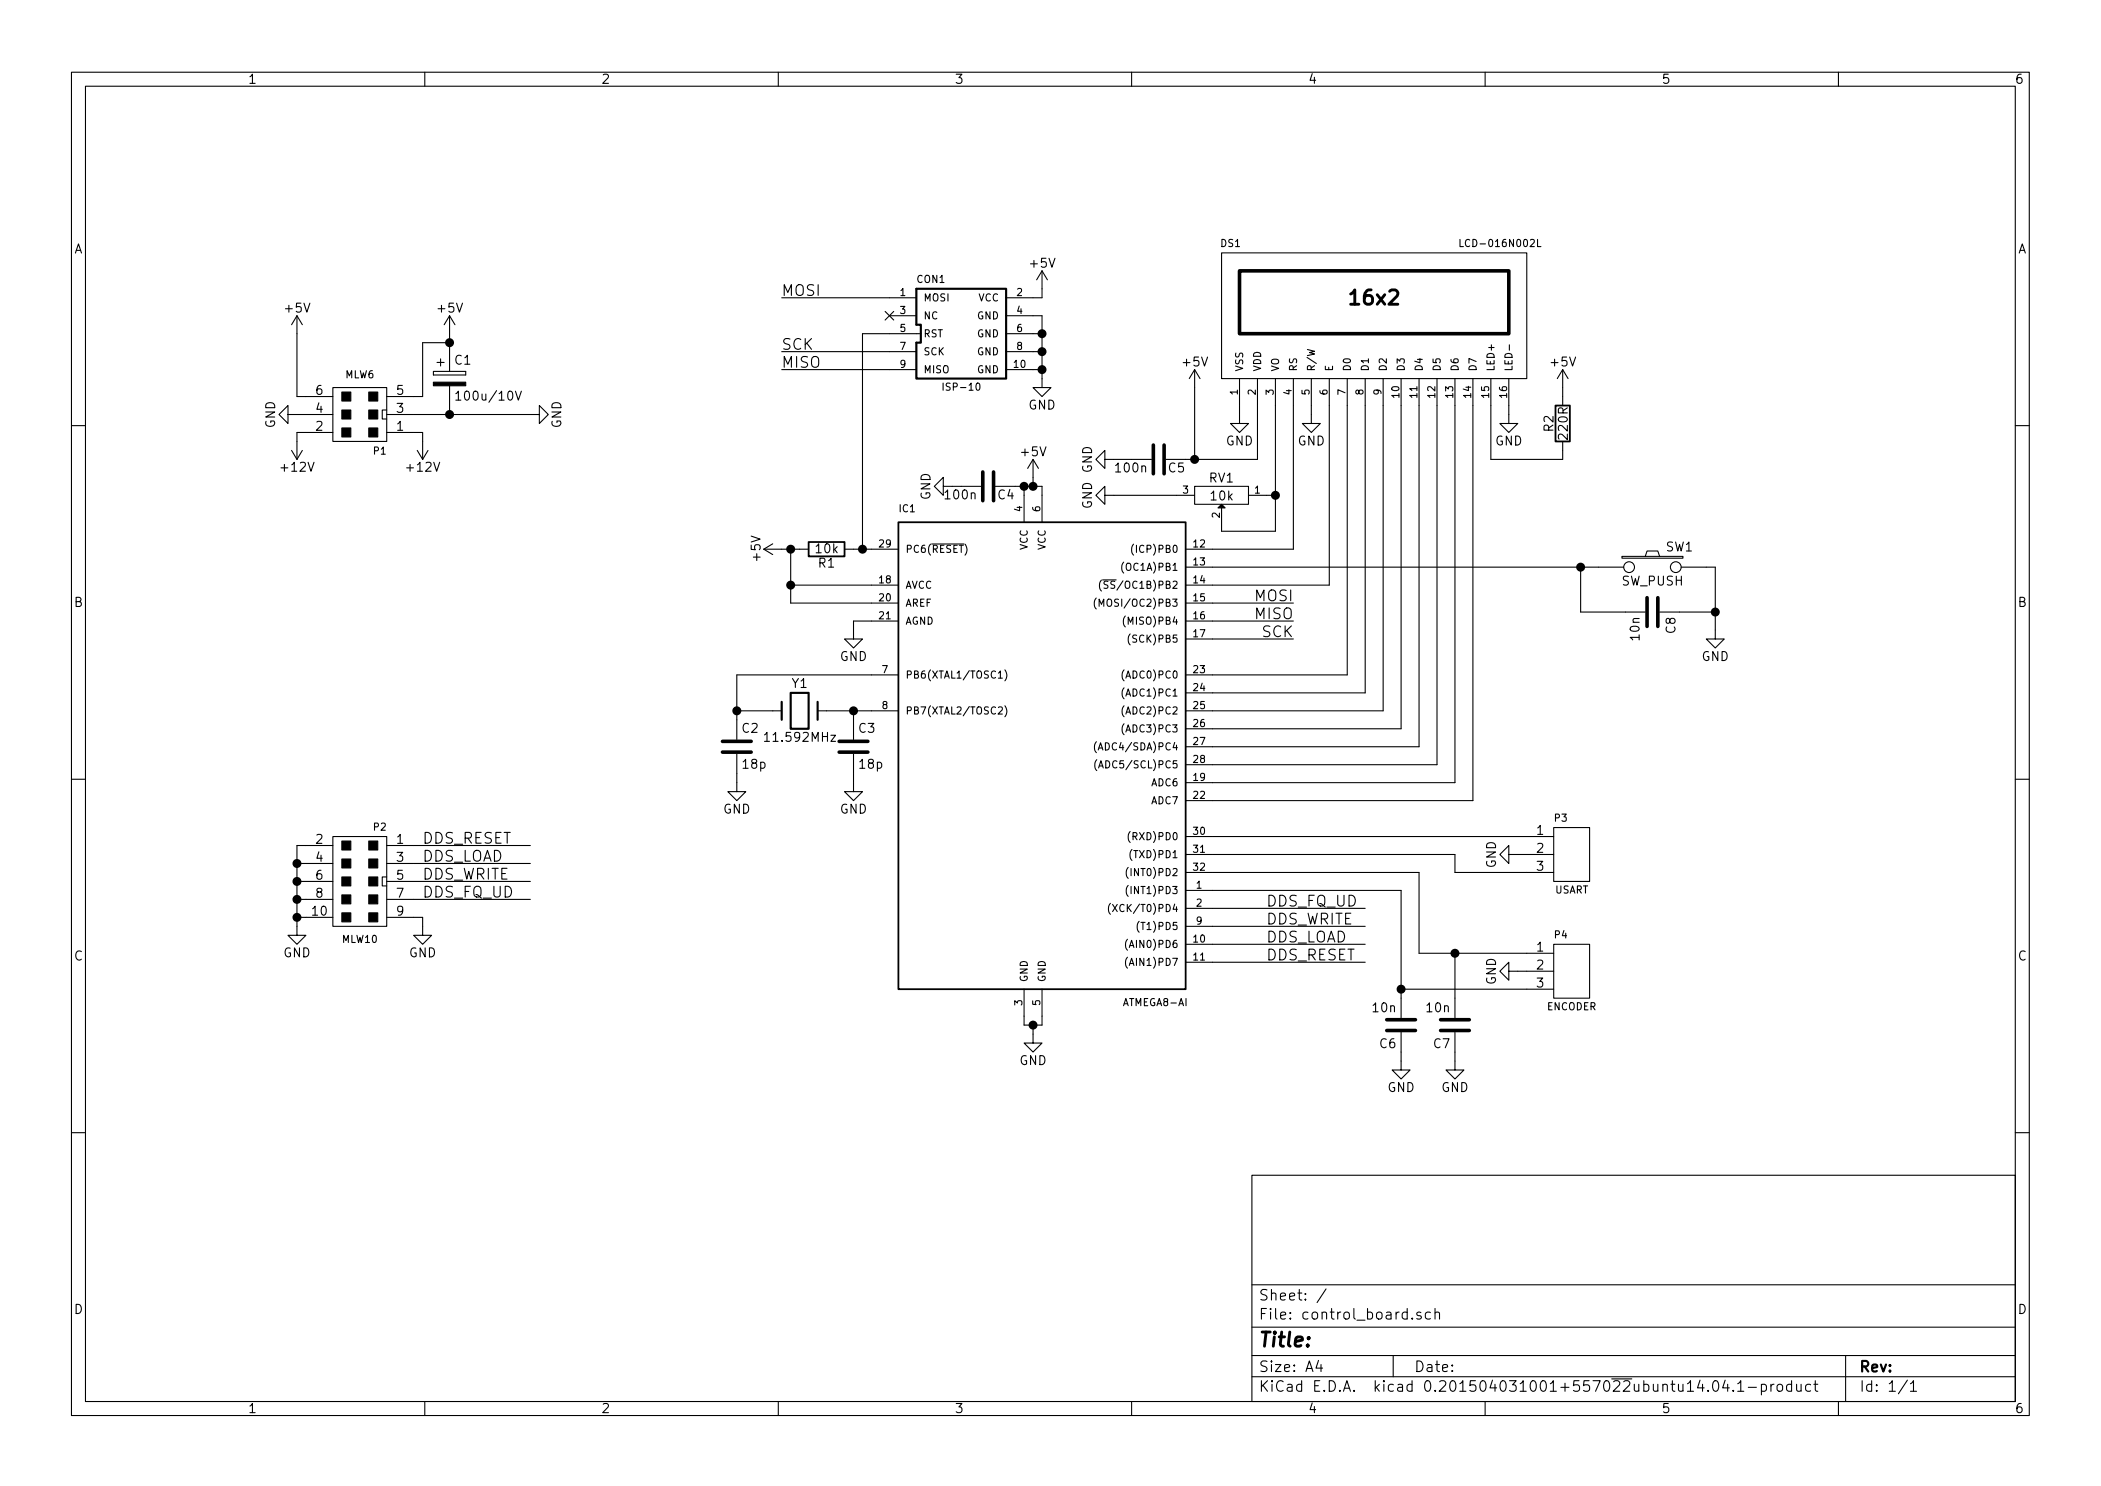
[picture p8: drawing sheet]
<svg xmlns="http://www.w3.org/2000/svg" width="297mm" height="210mm" viewBox="0 0 297 210" stroke-linecap="round" stroke-linejoin="round" font-family="sans-serif">
<g fill="none" stroke="#000" stroke-width=".15">
<path d="M10.1 10.2h276.8v189.8h-276.8zM12.1 12.2h272.8v185.9h-272.8zM60 10.2v2M110 10.2v2M160 10.2v2M209.9 10.2v2M259.9 10.2v2M147.3 38.3v3.8h-5.1M147.3 38.3l-.8 1.2M147.3 38.3l.8 1.2M172.7 35.7h43.1v17.8h-43.1zM206.4 33.8v1h.5"/>
<path d="M217.3 33.8v1h.5M40.7 58.6v-1.3l-1.3 1.3 1.3 1.2v-1.2h6.4M42 44.6v11.4h5.1M42 44.6l-.8 1.3M42 44.6l.7 1.3M47.1 54.8h7.6v7.6h-7.6zM54.7 57.9h-.7v1.3h.7M54.7 58.6h21.5v-1.3l1.3 1.3-1.3 1.2v-1.2M61.3 52.5v.5zM61.3 53h4.5zM61.3 52.5h4.5zM61.8 51.2h1z"/>
<path d="M62.3 50.7v1zM63.6 48.4h-3.9v7.6h-5M63.6 44.6l-.8 1.3M63.6 44.6v7.9M63.6 54.5v4.1M63.6 44.6l.7 1.3M64.4 55.6l.4-.3v1.2M64.4 56.5h.8M65.8 52.5v.5zM72.9 55.3l.4 1.2 .4-1.2M110.5 42.1h19M110.5 49.7h19"/>
<path d="M110.5 52.2h19M125.1 44l1.2 1.2M125.7 44.6h3.8M126.3 44l-1.2 1.2M130.2 47.2h-8.3v30.4M133.3 54.1v1.1M138.1 54.2l.2-.1a.58 .58 0 0 1-.1 1.1 .71 .71 0 0 1-.1-1zM142.2 44.6h5.1v10.2h1.3l-1.3 1.2-1.3-1.2h1.3M142.2 47.2h5.1M142.2 49.7h5.1M142.2 52.2h5.1M168.9 52.2l-.8 1.3"/>
<path d="M168.9 52.2v12.7M168.9 52.2l.7 1.3M175.2 53.5v6.3h1.3l-1.3 1.3-1.2-1.3h1.2M177.8 53.5v11.4h-10.2M180.3 53.5v21.6h-7.6v-3.3M182.8 53.5v24.1h-15.2M185.4 53.5v6.3h1.2l-1.2 1.3-1.3-1.3h1.3M187.9 53.5v29.2h-20.3M190.4 53.5v41.9h-22.8M193 53.5v44.4h-25.4M195.5 53.5v47h-27.9M198.1 53.5v49.5h-30.5"/>
<path d="M200.6 53.5v52h-33M203.1 53.5v54.6h-35.5M205.7 53.5v57.1h-38.1M208.2 53.5v59.6h-40.6M210.8 53.5v11.4h10.1v-2.5M213.3 53.5v6.3h1.3l-1.3 1.3-1.3-1.3h1.3M213.4 48.7v.8M220.9 52.2v5.1M220.9 52.2l-.8 1.3M220.9 52.2l.8 1.3M10.1 60.2h2M41.2 63.7l.8 1.2"/>
<path d="M42.7 63.7l-.7 1.2M47.1 61.1h-5.1v3.8M54.7 61.1h5v3.8M59 63.7l.7 1.2M60.5 63.7l-.8 1.2M108 77.6h6.3M108 77.6l1.2 .8M109.2 76.9l-1.2 .7M111.8 77.6v7.6h15.2M119.4 77.6h7.6M131.7 76.9h4.6M133.3 68.7v-1.2l-1.2 1.2 1.2 1.3v-1.3h1.3"/>
<path d="M135.9 68.7h2.8M143.5 68.7h3.8v5.1M144.8 68.7v5.1M146 64.9l-.7 1.3M146 64.9v3.8M146 64.9l.8 1.3M156.2 70v-1.3l-1.3 1.3 1.3 1.3v-1.3h12.7M156.2 64.9v-1.2l-1.3 1.2 1.3 1.3v-1.3h1.3M158.9 79.4a1.2 1.2 0 0 0 0 1.6M160 64.9h2.8M160.2 76.9a1.2 1.2 0 0 0 0 1.6M168.9 68.7h7.6v2.6h-7.6z"/>
<path d="M176.5 70h3.8M229.3 78.6h8.6v.3h-8.6zM232.6 78.6l.2-.7h1.6l.2 .7M284.9 60.2h2M111.8 82.7h15.2M127 87.8h-6.3v2.5h1.2l-1.2 1.3-1.3-1.3h1.3M127 95.4h-22.8v9.1M141.1 100l.4-.1 .2 .1v.2l-.6 .7h.6M141.1 95.8h.6M142 94.7a1.2 1.2 0 0 1 0 1.5M142 99.7a1.2 1.2 0 0 1 0 1.6M155 84.5a1.2 1.2 0 0 0 0 1.6"/>
<path d="M155.4 85.7v-1l.3 .7 .3-.7v1M155.7 82a1.2 1.2 0 0 0 0 1.5M155.9 82h1.9M156.6 82.2l-.4-.1-.1 .2v.3l.5 .2v.2l-.2 .1h-.3M158.9 94.7a1.2 1.2 0 0 0 0 1.5M158.9 97.2a1.2 1.2 0 0 0 0 1.6M158.9 99.7a1.2 1.2 0 0 0 0 1.6M159.1 87.1a1.2 1.2 0 0 0 0 1.5M159.8 89.6a1.2 1.2 0 0 0 0 1.5M167.6 80.2h61.9M167.6 85.2h15.2M167.6 87.8h15.2"/>
<path d="M167.6 90.3h15.2M223.4 80.2v6.3h9.2M234.6 86.5h7.9M237.7 80.2h4.8v10.1h1.2l-1.2 1.3-1.3-1.3h1.3M10.1 110.1h2M47.1 118.2h7.6v12.7h-7.6zM47.1 119.5h-5.1v12.7h1.2l-1.2 1.2-1.3-1.2h1.3M54.7 119.5h20.3M104.2 106.5v5.4h1.2l-1.2 1.2-1.3-1.2h1.3M104.2 100.5h6.3M108.1 103.9l.3-.4v1.3M108.1 104.8h.7"/>
<path d="M115.6 100.5h11.4M120.7 106.5v5.4h1.2l-1.2 1.2-1.3-1.2h1.3M120.7 100.5v4M155 104.8a1.2 1.2 0 0 0 0 1.6M155 107.4a1.2 1.2 0 0 0 0 1.5M155.2 106l.4-1 .3 1M155.3 108.5l.3-1 .4 1M155.4 108.2h.5M158.9 102.3a1.2 1.2 0 0 0 0 1.5M159.8 117.5a1.2 1.2 0 0 0 0 1.6M167.6 118.2h52M219.6 117h5.1v7.6h-5.1z"/>
<path d="M284.9 110.1h2M42 122h5.1M42 124.6h5.1M42 127.1h5.1M42 129.6h5.1M54.7 123.9h-.7v1.3h.7M54.7 129.6h5v2.6h1.3l-1.3 1.2-1.2-1.2h1.2M54.7 122h20.3M54.7 124.6h20.3M54.7 127.1h20.3M144.8 139.8v5.1h2.5v-5.1M157 127.7a1.2 1.2 0 0 0 0 1.5"/>
<path d="M157.3 127.8l.6 1M157.9 127.8l-.6 1M159.4 132.7a1.2 1.2 0 0 0 0 1.6M159.4 135.3a1.2 1.2 0 0 0 0 1.5M159.5 125.1a1.2 1.2 0 0 0 0 1.6M159.5 122.6a1.2 1.2 0 0 0 0 1.5M161 130.2a1.2 1.2 0 0 0 0 1.5M167.6 125.8h30.5v18.1M167.6 123.3h33v11.4h19M167.6 120.8h38.1v2.5h13.9M167.6 128.4h25.4M167.6 130.9h25.4"/>
<path d="M167.6 133.4h25.4M167.6 136h25.4M198.1 139.8h21.5M205.7 134.7v9.2M213.3 137.3v-1.3l-1.3 1.3 1.3 1.2v-1.2h6.3M213.3 120.8v-1.3l-1.3 1.3 1.3 1.2v-1.2h6.3M219.6 133.4h5.1v7.7h-5.1zM146 144.9v2.5h1.3l-1.3 1.3-1.2-1.3h1.2M198.1 145.9v5.3h1.2l-1.2 1.3-1.3-1.3h1.3M205.7 145.9v5.3h1.2l-1.2 1.3-1.3-1.3h1.3M10.1 160.1h2M177 166.1h107.9v32h-107.9z"/>
<path d="M284.9 160.1h2M60 198.1v1.9M110 198.1v1.9M160 198.1v1.9M177 194.6h107.9M177 191.6h107.9M177 187.6h107.9M177 181.6h107.9M186.4 192.3l-.4 1h1M186.7 192.8v1M187.5 182.1l-1.3 2M196.9 191.6v3"/>
<path d="M199.6 186.3h.1l-.1 .1v-.1v.1M200.9 185.5a.37 .37 0 0 0-.6 .1v.1a.54 .54 0 0 0 .6 .3v.1v.2l-.2 .1-.4-.1M202.2 185.5l-.4-.1-.3 .3 .1 .6 .2 .1 .4-.1M202.9 185.6a.38 .38 0 0 1 .6 0v.8M202.9 184.9v1.5M209.9 198.1v1.9M242.2 195.3a.35 .35 0 0 1 .4-.2 .35 .35 0 0 1 .3 .3 .77 .77 0 0 1-.5 1.2 .9 .9 0 0 1-.2-1.3zM243.9 195l-.4 1.1h1M244.2 195.6v1M245 196.5h.1l-.1 .1-.1-.1h.1v.1M245.6 195.5l.5-.4v1.5M245.6 196.6h.9"/>
<path d="M247.1 196.1h1.2M249 195.7a.48 .48 0 0 1 .6 .1l.1 .1-.1 .6a.48 .48 0 0 1-.6 0M249 195.6v1.5M250.3 195.6v1M250.8 195.6l-.3 .1-.2 .2M251.3 195.8a.41 .41 0 0 1 .7 .1v.4a.41 .41 0 0 1-.4 .3 .41 .41 0 0 1-.4-.3zM253.3 195.7l-.5-.1-.3 .3 .1 .6 .2 .1 .5-.1M253.3 195.1v1.5M254 195.6v.9a.4 .4 0 0 0 .6 0M254.6 195.6v1M256 195.7l-.5-.1-.3 .3 .1 .6 .2 .1 .5-.1M256.4 195.6h.6"/>
<path d="M256.6 195.1v1.3l.2 .2h.2M259.9 198.1v1.9M260.9 191.6v6.5M269.6 195l-1.2 2M270.1 195.5l.4-.4v1.5M270.1 196.6h.8"/>
<circle cx="230.3" cy="80.2" r=".76"/>
<circle cx="236.9" cy="80.2" r=".76"/>
</g>
<g fill="none" stroke="#000" stroke-width=".51">
<path d="M175.2 38.3h38.1v8.9h-38.1zM138.9 66.7v4.1M140.5 66.7v4.1M163 62.9v4.1M164.6 62.9v4.1M232.8 84.5v4M234.4 84.5v4M102.1 106.3h4.1M102.1 104.8h4.1M118.6 106.3h4.1M118.6 104.8h4.1M196 144.1h4.1"/>
<path d="M196 145.6h4.1M203.6 144.1h4.1M203.6 145.6h4.1"/>
</g>
<g fill="#000" stroke="#000" stroke-width=".15">
<path d="M48.3 55.4h1.3v1.3h-1.3zM48.3 57.9h1.3v1.3h-1.3zM52.1 55.4h1.3v1.3h-1.3zM52.1 57.9h1.3v1.3h-1.3zM61.3 54h4.5v.5h-4.5zM48.3 60.5h1.3v1.3h-1.3zM52.1 60.5h1.3v1.3h-1.3zM172.2 71.8l.5-.5 .5 .5zM48.3 118.9h1.3v1.2h-1.3zM52.1 118.9h1.3v1.2h-1.3zM48.3 129h1.3v1.3h-1.3zM48.3 126.5h1.3v1.2h-1.3z"/>
<path d="M48.3 123.9h1.3v1.3h-1.3zM48.3 121.4h1.3v1.3h-1.3zM52.1 129h1.3v1.3h-1.3zM52.1 126.5h1.3v1.2h-1.3zM52.1 123.9h1.3v1.3h-1.3zM52.1 121.4h1.3v1.3h-1.3z"/>
</g>
<g fill="#000" stroke="#000" stroke-width=".25">
<circle cx="63.6" cy="48.4" r=".51"/>
<circle cx="63.6" cy="58.6" r=".51"/>
<circle cx="147.3" cy="49.7" r=".51"/>
<circle cx="147.3" cy="47.2" r=".51"/>
<circle cx="147.3" cy="52.2" r=".51"/>
<circle cx="111.8" cy="77.6" r=".51"/>
<circle cx="121.9" cy="77.6" r=".51"/>
<circle cx="144.8" cy="68.7" r=".51"/>
<circle cx="146" cy="68.7" r=".51"/>
<circle cx="168.9" cy="64.9" r=".51"/>
<circle cx="180.3" cy="70" r=".51"/>
<circle cx="111.8" cy="82.7" r=".51"/>
<circle cx="223.4" cy="80.2" r=".51"/>
<circle cx="242.5" cy="86.5" r=".51"/>
<circle cx="104.2" cy="100.5" r=".51"/>
<circle cx="120.7" cy="100.5" r=".51"/>
<circle cx="42" cy="122" r=".51"/>
<circle cx="42" cy="124.6" r=".51"/>
<circle cx="42" cy="127.1" r=".51"/>
<circle cx="42" cy="129.6" r=".51"/>
<circle cx="198.1" cy="139.8" r=".51"/>
<circle cx="205.7" cy="134.7" r=".51"/>
<circle cx="146" cy="144.9" r=".51"/>
</g>
<path d="M219.9 57.3h2v5.1h-2zM114.3 76.6h5.1v2h-5.1zM127 73.8h40.6v66h-40.6z" fill="none" stroke="#000" stroke-width=".25"/>
<path d="M129.5 40.8h12.7v12.7h-12.7v-5.1h.7v-2.5h-.7zM110.5 99.2v2.5M111.8 97.9h2.5v5.1h-2.5zM115.6 99.2v2.5" fill="none" stroke="#000" stroke-width=".3"/>
<g font-size="2.8">
<text x="191.1" y="43.1">16x2</text>
<text x="178" y="190.3">Title:</text>
</g>
<g font-size="2.1">
<text x="110.5" y="41.8">MOSI</text>
<text x="110.5" y="49.4">SCK</text>
<text x="110.5" y="52">MISO</text>
<text x="177.4" y="85">MOSI</text>
<text x="177.4" y="87.5">MISO</text>
<text x="178.4" y="90">SCK</text>
<text x="59.7" y="119.2">DDS_RESET</text>
<text x="59.7" y="121.8">DDS_LOAD</text>
<text x="59.7" y="124.3">DDS_WRITE</text>
<text x="59.7" y="126.8">DDS_FQ_UD</text>
<text x="179" y="130.7">DDS_WRITE</text>
<text x="179" y="128.1">DDS_FQ_UD</text>
<text x="179" y="135.7">DDS_RESET</text>
<text x="179" y="133.2">DDS_LOAD</text>
<text x="178" y="183.8">Sheet: /</text>
<text x="178" y="186.5">File: control_board.sch</text>
<text x="178" y="196.7">KiCad E.D.A. kicad 0.201504031001+557022ubuntu14.04.1-product</text>
<text x="178" y="193.9">Size: A4</text>
<text x="199.9" y="193.9">Date:</text>
<text x="262.9" y="193.9">Rev:</text>
<text x="262.9" y="196.7">Id: 1/1</text>
</g>
<g font-size="1.8">
<text x="35.1" y="11.8">1</text>
<text x="85" y="11.8">2</text>
<text x="135" y="11.8">3</text>
<text x="184.9" y="11.8">4</text>
<text x="234.9" y="11.8">5</text>
<text x="284.9" y="11.8">6</text>
<text x="10.5" y="35.8">A</text>
<text x="285.2" y="35.8">A</text>
<text x="145.7" y="37.8">+5V</text>
<text x="40.4" y="44.2">+5V</text>
<text x="62" y="44.2">+5V</text>
<text x="64.3" y="51.5">C1</text>
<text x="167.3" y="51.8">+5V</text>
<text x="219.3" y="51.8">+5V</text>
<text x="44.7" y="58.3">4</text>
<text x="44.7" y="55.8">6</text>
<text x="56.1" y="58.3">3</text>
<text x="56.1" y="55.8">5</text>
<text x="65.2" y="56.6">100u/10V</text>
<text x="145.3" y="57.9">GND</text>
<text x="38.9" y="60.5" transform="rotate(-90 38.9 60.5)">GND</text>
<text x="44.7" y="60.9">2</text>
<text x="56.1" y="60.9">1</text>
<text x="79.3" y="60.5" transform="rotate(-90 79.3 60.5)">GND</text>
<text x="144.4" y="64.5">+5V</text>
<text x="173.3" y="62.9">GND</text>
<text x="183.4" y="62.9">GND</text>
<text x="211.3" y="62.9">GND</text>
<text x="219.6" y="61" transform="rotate(-90 219.6 61)">R2</text>
<text x="221.6" y="62" transform="rotate(-90 221.6 62)">220R</text>
<text x="39.9" y="66.6">+12V</text>
<text x="57.6" y="66.6">+12V</text>
<text x="131.5" y="70.7" transform="rotate(-90 131.5 70.7)">GND</text>
<text x="133.7" y="70.6">100n</text>
<text x="141.1" y="70.6">C4</text>
<text x="154.4" y="72" transform="rotate(-90 154.4 72)">GND GND</text>
<text x="157.8" y="66.8">100n</text>
<text x="165.2" y="66.8">C5</text>
<text x="171" y="68.2">RV1</text>
<text x="171.2" y="70.7">10k</text>
<text x="235.5" y="77.9">SW1</text>
<text x="107.5" y="79.2" transform="rotate(-90 107.5 79.2)">+5V</text>
<text x="115.4" y="78.2">10k</text>
<text x="115.7" y="80.2">R1</text>
<text x="229.2" y="82.7">SW_PUSH</text>
<text x="10.5" y="85.8">B</text>
<text x="236.8" y="89.5" transform="rotate(-90 236.8 89.5)">C8</text>
<text x="285.2" y="85.8">B</text>
<text x="118.7" y="93.4">GND</text>
<text x="231.8" y="90.4" transform="rotate(-90 231.8 90.4)">10n</text>
<text x="240.5" y="93.4">GND</text>
<text x="112" y="97.2">Y1</text>
<text x="104.9" y="103.6">C2</text>
<text x="108.5" y="104.8">11.592MHz</text>
<text x="121.4" y="103.6">C3</text>
<text x="105" y="108.6">18p</text>
<text x="121.5" y="108.6">18p</text>
<text x="44.7" y="119.2">2</text>
<text x="56.1" y="119.2">1</text>
<text x="102.2" y="115">GND</text>
<text x="118.7" y="115">GND</text>
<text x="217.2" y="118">1</text>
<text x="44.7" y="121.8">4</text>
<text x="44.7" y="124.3">6</text>
<text x="56.1" y="121.8">3</text>
<text x="56.1" y="124.3">5</text>
<text x="211.5" y="122.7" transform="rotate(-90 211.5 122.7)">GND</text>
<text x="217.2" y="120.5">2</text>
<text x="217.2" y="123">3</text>
<text x="44.2" y="129.4">10</text>
<text x="44.7" y="126.8">8</text>
<text x="56.1" y="126.8">7</text>
<text x="56.1" y="129.4">9</text>
<text x="10.5" y="135.7">C</text>
<text x="40" y="135.3">GND</text>
<text x="57.8" y="135.3">GND</text>
<text x="217.2" y="134.5">1</text>
<text x="217.2" y="137">2</text>
<text x="285.2" y="135.7">C</text>
<text x="194.1" y="143">10n</text>
<text x="201.7" y="143">10n</text>
<text x="211.5" y="139.2" transform="rotate(-90 211.5 139.2)">GND</text>
<text x="217.2" y="139.5">3</text>
<text x="195.1" y="148.1">C6</text>
<text x="202.7" y="148.1">C7</text>
<text x="144.1" y="150.5">GND</text>
<text x="196.1" y="154.3">GND</text>
<text x="203.7" y="154.3">GND</text>
<text x="10.5" y="185.7">D</text>
<text x="285.2" y="185.7">D</text>
<text x="35.1" y="199.7">1</text>
<text x="85" y="199.7">2</text>
<text x="135" y="199.7">3</text>
<text x="184.9" y="199.7">4</text>
<text x="234.9" y="199.7">5</text>
<text x="284.9" y="199.7">6</text>
</g>
<g font-size="1.4">
<text x="172.6" y="34.9">DS1</text>
<text x="207" y="34.9">LCD-016N002L</text>
<text x="127.3" y="41.8">1</text>
<text x="129.6" y="40">CON1</text>
<text x="143.7" y="41.8">2</text>
<text x="127.3" y="44.4">3</text>
<text x="127.3" y="46.9">5</text>
<text x="130.6" y="42.6">MOSI</text>
<text x="130.6" y="45.1">NC</text>
<text x="130.6" y="47.7">RST</text>
<text x="138.1" y="45.1">GND</text>
<text x="138.1" y="47.7">GND</text>
<text x="138.2" y="42.6">VCC</text>
<text x="143.7" y="44.4">4</text>
<text x="143.7" y="46.9">6</text>
<text x="48.8" y="53.5">MLW6</text>
<text x="127.3" y="49.4">7</text>
<text x="127.3" y="52">9</text>
<text x="130.6" y="50.2">SCK</text>
<text x="130.6" y="52.7">MISO</text>
<text x="138.1" y="50.2">GND</text>
<text x="138.1" y="52.7">GND</text>
<text x="143.3" y="52">10</text>
<text x="143.7" y="49.4">8</text>
<text x="175.7" y="52.5" transform="rotate(-90 175.7 52.5)">VSS</text>
<text x="178.3" y="52.5" transform="rotate(-90 178.3 52.5)">VDD</text>
<text x="180.8" y="52.5" transform="rotate(-90 180.8 52.5)">VO</text>
<text x="183.3" y="52.5" transform="rotate(-90 183.3 52.5)">RS</text>
<text x="185.9" y="52.5" transform="rotate(-90 185.9 52.5)">R/W</text>
<text x="188.4" y="52.5" transform="rotate(-90 188.4 52.5)">E</text>
<text x="191" y="52.5" transform="rotate(-90 191 52.5)">D0</text>
<text x="193.5" y="52.5" transform="rotate(-90 193.5 52.5)">D1</text>
<text x="196" y="52.5" transform="rotate(-90 196 52.5)">D2</text>
<text x="198.6" y="52.5" transform="rotate(-90 198.6 52.5)">D3</text>
<text x="201.1" y="52.5" transform="rotate(-90 201.1 52.5)">D4</text>
<text x="203.6" y="52.5" transform="rotate(-90 203.6 52.5)">D5</text>
<text x="206.2" y="52.5" transform="rotate(-90 206.2 52.5)">D6</text>
<text x="208.7" y="52.5" transform="rotate(-90 208.7 52.5)">D7</text>
<text x="211.3" y="52.5" transform="rotate(-90 211.3 52.5)">LED+</text>
<text x="213.8" y="52.5" transform="rotate(-90 213.8 52.5)">LED-</text>
<text x="133.7" y="55.2">ISP-10</text>
<text x="175" y="55.8" transform="rotate(-90 175 55.8)">1</text>
<text x="177.5" y="55.8" transform="rotate(-90 177.5 55.8)">2</text>
<text x="180" y="55.8" transform="rotate(-90 180 55.8)">3</text>
<text x="182.6" y="55.8" transform="rotate(-90 182.6 55.8)">4</text>
<text x="185.1" y="55.8" transform="rotate(-90 185.1 55.8)">5</text>
<text x="187.7" y="55.8" transform="rotate(-90 187.7 55.8)">6</text>
<text x="190.2" y="55.8" transform="rotate(-90 190.2 55.8)">7</text>
<text x="192.7" y="55.8" transform="rotate(-90 192.7 55.8)">8</text>
<text x="195.3" y="55.8" transform="rotate(-90 195.3 55.8)">9</text>
<text x="197.8" y="56.2" transform="rotate(-90 197.8 56.2)">10</text>
<text x="200.3" y="56.2" transform="rotate(-90 200.3 56.2)">11</text>
<text x="202.9" y="56.2" transform="rotate(-90 202.9 56.2)">12</text>
<text x="205.4" y="56.2" transform="rotate(-90 205.4 56.2)">13</text>
<text x="208" y="56.2" transform="rotate(-90 208 56.2)">14</text>
<text x="210.5" y="56.2" transform="rotate(-90 210.5 56.2)">15</text>
<text x="213" y="56.2" transform="rotate(-90 213 56.2)">16</text>
<text x="52.8" y="64.2">P1</text>
<text x="167.2" y="69.7">3</text>
<text x="177.4" y="69.7">1</text>
<text x="124.3" y="77.4">29</text>
<text x="127.1" y="72.4">IC1</text>
<text x="144.5" y="72.3" transform="rotate(-90 144.5 72.3)">4</text>
<text x="145.3" y="77.8" transform="rotate(-90 145.3 77.8)">VCC</text>
<text x="147" y="72.3" transform="rotate(-90 147 72.3)">6</text>
<text x="147.8" y="77.8" transform="rotate(-90 147.8 77.8)">VCC</text>
<text x="168.7" y="77.4">12</text>
<text x="172.4" y="73.2" transform="rotate(-90 172.4 73.2)">2</text>
<text x="124.3" y="82.4">18</text>
<text x="128" y="83.2">AVCC</text>
<text x="128" y="78.1">PC6(RESET)</text>
<text x="156.7" y="83.2">(SS/OC1B)PB2</text>
<text x="159" y="80.7">(OC1A)PB1</text>
<text x="160.6" y="78.1">(ICP)PB0</text>
<text x="168.7" y="79.9">13</text>
<text x="168.7" y="82.4">14</text>
<text x="124.3" y="85">20</text>
<text x="124.3" y="87.5">21</text>
<text x="128" y="85.7">AREF</text>
<text x="128" y="88.3">AGND</text>
<text x="156" y="85.7">(MOSI/OC2)PB3</text>
<text x="159.3" y="88.3">(MISO)PB4</text>
<text x="168.7" y="85">15</text>
<text x="168.7" y="87.5">16</text>
<text x="124.7" y="95.1">7</text>
<text x="128" y="95.9">PB6(XTAL1/TOSC1)</text>
<text x="159.1" y="95.9">(ADC0)PC0</text>
<text x="159.9" y="90.8">(SCK)PB5</text>
<text x="168.7" y="95.1">23</text>
<text x="168.7" y="90">17</text>
<text x="124.7" y="100.2">8</text>
<text x="128" y="101">PB7(XTAL2/TOSC2)</text>
<text x="159.1" y="98.4">(ADC1)PC1</text>
<text x="159.1" y="101">(ADC2)PC2</text>
<text x="168.7" y="97.7">24</text>
<text x="168.7" y="100.2">25</text>
<text x="155.7" y="106">(ADC4/SDA)PC4</text>
<text x="159.1" y="103.5">(ADC3)PC3</text>
<text x="168.7" y="102.7">26</text>
<text x="168.7" y="105.3">27</text>
<text x="168.7" y="107.8">28</text>
<text x="155.8" y="108.6">(ADC5/SCL)PC5</text>
<text x="162.7" y="113.7">ADC7</text>
<text x="162.7" y="111.1">ADC6</text>
<text x="168.7" y="112.9">22</text>
<text x="168.7" y="110.4">19</text>
<text x="52.8" y="117.4">P2</text>
<text x="159.9" y="118.7">(RXD)PD0</text>
<text x="168.7" y="118">30</text>
<text x="219.8" y="116.1">P3</text>
<text x="159.8" y="123.8">(INT0)PD2</text>
<text x="160.1" y="121.3">(TXD)PD1</text>
<text x="168.7" y="120.5">31</text>
<text x="168.7" y="123">32</text>
<text x="169.1" y="125.6">1</text>
<text x="157.9" y="128.9">(XCK/T0)PD4</text>
<text x="159.8" y="126.3">(INT1)PD3</text>
<text x="161.3" y="131.4">(T1)PD5</text>
<text x="169.1" y="128.1">2</text>
<text x="169.1" y="130.7">9</text>
<text x="219.7" y="126.3">USART</text>
<text x="48.4" y="133.2">MLW10</text>
<text x="159.7" y="134">(AIN0)PD6</text>
<text x="159.7" y="136.5">(AIN1)PD7</text>
<text x="168.7" y="133.2">10</text>
<text x="168.7" y="135.7">11</text>
<text x="219.8" y="132.6">P4</text>
<text x="144.5" y="142.1" transform="rotate(-90 144.5 142.1)">3</text>
<text x="145.3" y="138.8" transform="rotate(-90 145.3 138.8)">GND</text>
<text x="147" y="142.1" transform="rotate(-90 147 142.1)">5</text>
<text x="147.8" y="138.8" transform="rotate(-90 147.8 138.8)">GND</text>
<text x="158.9" y="142.2">ATMEGA8-AI</text>
<text x="218.6" y="142.8">ENCODER</text>
</g>
</svg>
